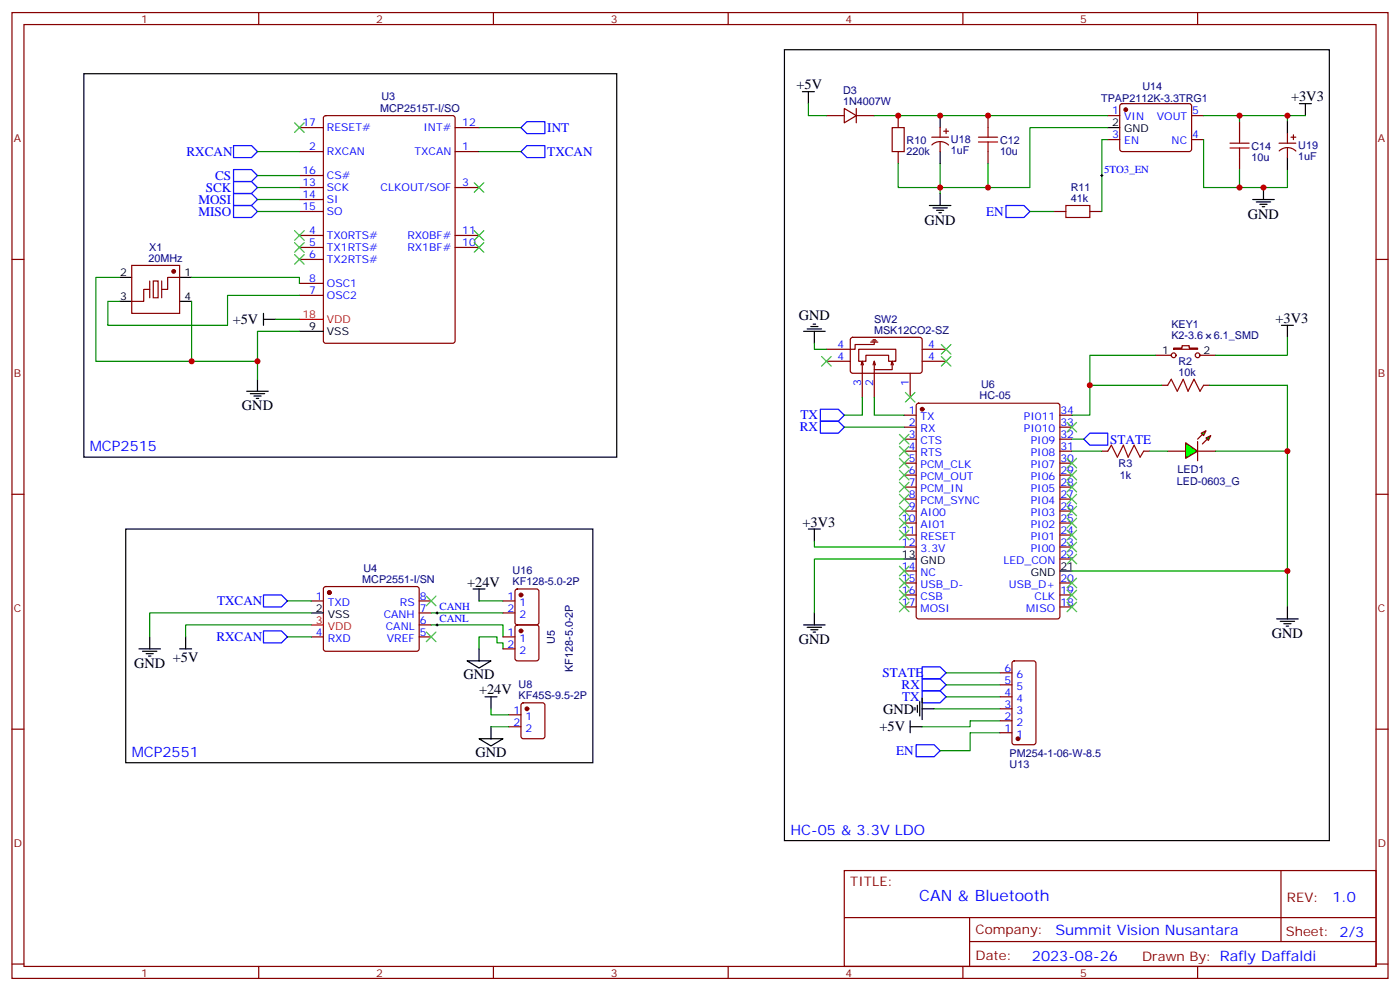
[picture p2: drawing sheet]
<svg xmlns="http://www.w3.org/2000/svg" width="412mm" height="292mm" viewBox="0 0 412 292" stroke-linecap="round" stroke-linejoin="round" font-family="sans-serif">
<g fill="none" stroke="#870000" stroke-width=".35">
<path d="M3.5 3.7h405.4v284.3h-405.4zM7.1 7.2h398.2v277.3h-398.2zM76.2 3.7v3.5M145.3 3.7v3.5M214.5 3.7v3.5M283.6 3.7v3.5M352.8 3.7v3.5M88.2 37.6h7M95.5 34.2l.5-.2h37.3l.7 .5 .1 65.9-.5 .6-37.6 .1-.7-.5-.1-65.9zM134.1 37.6h7M88.2 44.6h7M88.2 55.2h7"/>
<path d="M88.2 58.7h7M88.2 51.7h7M134.1 44.6h7M134.1 55.2h7M3.5 76.4h3.6M38.8 78.1h14.1v14.2h-14.1zM88.2 76.4h7M88.2 69.3h7M88.2 72.8h7M88.2 62.3h7M134.1 69.3h7M134.1 72.8h7"/>
<path d="M405.3 76.4h3.6M44.1 85.2h-1.8v3.5h-3.5M45.2 82.7h1.4v5h-1.4zM52.9 81.7h-3.5v3.5h-1.8M88.2 87h7M88.2 83.4h7M270.1 118.9l.5-.2h40.9l.7 .4v62.4l-.5 .7h-41.1l-.7-.5v-62.3zM340.4 104.6h4.6M342.2 113.4h1.8M345.7 102.5h2.5v-.7h2.1v.7h2.5v.3h-7.1zM353.5 104.6h4.6M354.5 113.4h1.8"/>
<path d="M266.3 122.2h3.6M266.3 125.8h3.6M266.3 129.3h3.6M266.3 132.8h3.6M266.3 136.3h3.6M266.3 139.9h3.6M312.2 122.2h3.5M312.2 125.8h3.5M312.2 129.3h3.5M312.2 132.8h3.5M312.2 136.3h3.5M312.2 139.9h3.5"/>
<path d="M344 132.8h5.2M352.8 132.8h5.3M3.5 145.5h3.6M266.3 143.4h3.6M266.3 146.9h3.6M266.3 150.5h3.6M266.3 154h3.6M266.3 157.5h3.6M312.2 143.4h3.5M312.2 146.9h3.5M312.2 150.5h3.5M312.2 154h3.5"/>
<path d="M312.2 157.5h3.5M405.3 145.5h3.6M91.7 176.9h3.5M95.5 172.9l.5-.2h27l.5 .7-.1 17.9-.6 .4h-27.1l-.5-.7v-17.6zM123.5 176.9h3.5M266.3 161h3.6M266.3 168.1h3.6M266.3 171.6h3.6M266.3 175.2h3.6M266.3 178.7h3.6M312.2 161h3.5M312.2 171.6h3.5"/>
<path d="M312.2 175.2h3.5M312.2 178.7h3.5M312.2 164.6h3.5M91.7 187.5h3.5M123.5 187.5h3.5M123.5 184h3.5M123.5 180.4h3.5M3.5 214.7h3.6M405.3 214.7h3.6M248.7 256.3h156.6v28.2h-156.6zM377.3 256.3v20.9M248.7 270.1h156.5"/>
<path d="M285.6 277.2h119.6M285.6 270.1v14.2M3.5 283.8h3.6M76.2 284.5v3.5M145.3 284.5v3.5M214.5 284.5v3.5M283.6 284.5v3.5M352.8 284.5v3.5M405.3 283.8h3.6"/>
<circle cx="345.7" cy="104.6" r=".71"/>
<circle cx="352.8" cy="104.6" r=".71"/>
</g>
<g fill="none" stroke="#000" stroke-width=".35">
<path d="M35.3 81.7h3.5M35.3 88.7h3.5M52.9 81.7h3.5M52.9 88.7h3.5M77.6 94h3.5M77.6 92.3v3.5M88.2 97.5h7M377.5 95.8h3.5M379.2 95.8v3.5M72.7 115.2h6.3M73.7 115.9h4.3M74.8 116.6h2.1"/>
<path d="M75.5 117.3h.7M75.8 111.7v3.5M139.3 173.4h3.6M141.1 173.4v3.5M266.3 164.6h3.6M312.2 168.1h3.5M40.9 191h6.4M42 191.7h4.2M43 192.4h2.2M43.7 193.1h.7M44.1 187.5v3.5M52.9 191h3.5"/>
<path d="M54.7 187.5v3.5M91.7 180.4h3.5"/>
</g>
<path d="M88.2 94h7M91.7 184h3.5" fill="none" stroke="#f00" stroke-width=".35"/>
<g fill="#870000" stroke="#870000" stroke-width=".35">
<circle cx="97" cy="174.4" r=".53"/>
<circle cx="51.2" cy="79.9" r=".53"/>
<circle cx="271.6" cy="120.5" r=".53"/>
</g>
<path d="M155.2 35.8h5.3v3.5h-5.3l-1.7-1.7zM68.8 42.9h5.3l1.7 1.7-1.7 1.8h-5.3zM68.8 57h5.3l1.7 1.7-1.7 1.8h-5.3zM68.8 53.4h5.3l1.7 1.8-1.7 1.8h-5.3zM68.8 49.9h5.3l1.7 1.8-1.7 1.7h-5.3zM153.5 44.6l1.7-1.7h5.3v3.5h-5.3zM68.8 60.5h5.3l1.7 1.8-1.7 1.7h-5.3zM241.7 120.5h5.2l1.8 1.7-1.8 1.8h-5.2zM241.7 124h5.2l1.8 1.8-1.8 1.7h-5.2zM77.6 175.2h5.3l1.8 1.7-1.8 1.8h-5.3zM77.6 185.7h5.3l1.8 1.8-1.8 1.8h-5.3z" fill="none" stroke="#00f" stroke-width=".35"/>
<g fill="none" stroke="#008700" stroke-width=".35">
<path d="M141.1 37.6h12.4M75.8 44.6h12.4M75.8 58.7h12.4M75.8 55.2h12.4M75.8 51.7h12.4M141.1 44.6h12.4M75.8 62.3h12.4M35.3 81.7h-7.1v24.7h28.2M56.4 81.7h31.8v1.7M56.4 88.7v17.7h19.4M81.1 94h7.1M88.2 97.5h-12.4v14.2"/>
<path d="M88.2 87h-21.2v8.8h-35.3v-7.1h3.6M379.2 99.3v5.3h-21.1M342.2 113.4h-21.2v8.8h-5.3M356.3 113.4h22.9v65.3M248.7 125.8h17.6M84.7 176.9h7M141.1 176.9h7.1M84.7 187.5h7M91.7 184h-37v3.5M91.7 180.4h-47.6v7.1M127 184h21.2v3.5M127 180.4h21.2"/>
<path d="M141.1 191v-3.5h5.3v1.8h1.8v1.7"/>
</g>
<path d="M44.1 82.7v5M47.6 82.7v5" fill="none" stroke="#871200" stroke-width=".35"/>
<path d="M344 113.4l1-1.7 1.8 3.5 1.7-3.5 1.5 3.5 1.7-3.5 1.8 3.5 1-1.8" fill="none" stroke="#a10000" stroke-width=".35"/>
<g fill="#0f0" stroke="#870000" stroke-width=".35">
<path d="M355.2 128.9l1.5-.7-.7 1.4z"/>
<path d="M353.8 127.5l1.4-.7-.7 1.4z"/>
</g>
<g fill="#870000" stroke="#870000" stroke-width=".35">
<path d="M354.2 130.7l1.4-1.4z"/>
<path d="M352.8 129.3l1.4-1.4z"/>
</g>
<path d="M352.8 130v5.6z" fill="#f00" stroke="#870000" stroke-width=".35"/>
<path d="M349.2 130.4l3.6 2.4-3.6 2.1z" fill="#0f0" stroke="#870000" stroke-width=".35"/>
<g fill="none" stroke="#000" stroke-width=".35">
<path d="M231.1 14.6h160.5v232.9h-160.5zM24.7 21.7h157v112.9h-157zM236.4 27h3.5M238.1 27v3.5M276.9 34v3.6M326.3 37.6h3.5M379.2 35.8v3.5M382.8 30.5h3.5M384.5 30.5v3.5M276.9 44.6v3.6M276.9 57v3.5M369 58.7h6.4"/>
<path d="M370.1 59.4h4.2M372.2 55.2v3.5M379.2 46.4v3.5M273.8 60.5h6.3M274.8 61.2h4.2M275.9 61.9h2.1M276.6 62.6h.7M371.1 60.1h2.1M371.8 60.9h.7M236.7 97.5h6.4M237.8 96.8h4.2M238.8 96.1h2.1"/>
<path d="M239.5 95.4h.7M239.9 97.5v3.6M37 155.8h137.6v68.7h-137.6zM238.1 155.8h3.6M239.9 155.8v3.5M379.2 178.7v3.5M137.6 194.6h7l-3.5 2.1zM141.1 191v3.6M236.7 184h6.4M237.8 184.7h4.2M238.8 185.4h2.1M239.5 186.1h.7"/>
<path d="M239.9 180.4v3.6M376.1 182.2h6.3M377.1 182.9h4.3M378.2 183.6h2.1M378.9 184.3h.7M141.1 217.5h7.1l-3.6 2.1zM142.9 205.1h3.5M144.6 205.1v3.6M144.6 214v3.5M268.1 214h3.5M268.1 212.2v3.5M269.5 208.3v.7"/>
<path d="M270.2 207.6v2.1M270.9 206.6v4.2M271.6 208.7h3.6M271.6 205.5v6.3"/>
</g>
<g fill="none" stroke="#008700" stroke-width=".35">
<path d="M238.1 30.5v3.5h5.3M257.5 34h68.8M326.3 37.6h-22.9v17.6h-12.4M354.5 34h30M365.1 34v1.8M379.2 34v1.8M264.6 48.2v7h26.4v-7M276.9 48.2v8.8M326.3 41.1h-1.7v21.2M354.5 41.1v14.1h10.6M365.1 49.9v5.3h14.1v-5.3M303.4 62.3h7"/>
<path d="M239.9 101.1v1.7h3.5M254 116.9v5.3h-5.3M257.5 116.9v5.3h8.8M340.4 104.6h-19.4v8.8M315.7 132.8h8.9M315.7 129.3h3.6M338.7 132.8h5.3M358.1 132.8h21.1M239.9 159.3v1.7h26.4M266.3 164.6h-26.4v15.8M315.7 168.1h63.5M278.7 198.1h15.9"/>
<path d="M144.6 208.7v1.7h5.3M144.6 214h5.3M275.2 208.7h19.4M278.7 201.6h15.9M278.7 205.1h15.9M294.6 212.2h-8.8v1.8h-14.2M294.6 215.7h-8.8v5.3h-8.9"/>
</g>
<path d="M262.8 37.6h3.5v7h-3.5zM291 37.6v2.8M365.1 39.3v2.9M288.2 41.8h5.7M288.2 40.4h5.7M291 41.8v2.8M362.3 43.6h5.6M362.3 42.2h5.6M365.1 43.6v2.8M314 60.5h7v3.5h-7zM326.3 132.8l1.1-1.7 1.7 3.5 1.8-3.5 1.4 3.5 1.8-3.5 1.7 3.5 1.1-1.8" fill="none" stroke="#a10000" stroke-width=".35"/>
<g fill="none" stroke="#870000" stroke-width=".35">
<path d="M243.4 34h5.3M248.7 31.9l3.5 2.1-3.5 2.2zM252.2 34h5.3M252.2 31.9v4.3M264.6 34v3.6M276.9 37.6v2.8M278 38.6h1.4M278.7 37.9v1.4M291 34v3.6M326.3 34h3.5M330.1 30.7l.5-.2 20 .1 .4 .6-.1 13-.6 .4h-20l-.5-.7v-12.7zM351 34h3.5"/>
<path d="M365.1 35.8v3.5M379.2 39.3v2.9M381 39.7v1.4M264.6 44.6v3.6M274.5 40.4h4.9M274.5 42.7a3.5 3.5 0 0 1 4.9 0M276.9 41.8v2.8M291 44.6v3.6M326.3 41.1h3.5M351 41.1h3.5M365.1 46.4v3.5M376.8 42.2h4.9"/>
<path d="M376.8 44.4a3.5 3.5 0 0 1 4.9 .1M379.2 43.6v2.8M380.3 40.4h1.4M310.4 62.3h3.6M321 62.3h3.6M250.7 99.5l.5-.2 20 .1 .4 .6v9.5l-.7 .4-20-.1-.4-.6v-9.2zM243.4 106.4h7.1M252.9 102.8h11v3.6h-2.1v-1.8h-6.7v1.8h-2.2zM253.6 107.4l.4-1v10.5M254 106.4l.4 1M256.5 100.7h2.1M256.8 100.4h1.4"/>
<path d="M257.2 100h.7M257.5 100.7v.7h-5.6v1.4h-8.5M257.5 106.4v10.5M257.5 106.4l-.3 1M257.5 106.4l.4 1M262.5 107.4l.3-1v2.4h-5.3M262.8 106.4l.4 1M268.1 109.9v7M271.6 106.4h7.1M271.6 102.8h7.1M324.6 132.8h1.7M336.9 132.8h1.8"/>
<path d="M148.2 176.9h3.5M151.9 173.6l.5-.2h5.6l.7 .4v9.5l-.4 .6-5.9 .1-.7-.5v-9.4zM148.2 180.4h3.5M148.2 187.5h3.5M148.2 191h3.5M151.9 184.2l.5-.2h5.6l.7 .4v9.5l-.4 .6-5.9 .1-.7-.5v-9.4zM294.6 198.1h3.5M298.3 194.8l.5-.2h5.6l.7 .4 .1 23.5-.5 .7-5.9 .1-.6-.5-.1-23.5zM149.9 210.4h3.6M149.9 214h3.6M153.7 207.1l.5-.2h5.6l.7 .4v9.5l-.4 .6-5.9 .1-.7-.5v-9.4zM294.6 215.7h3.5"/>
<path d="M294.6 212.2h3.5M294.6 208.7h3.5M294.6 205.1h3.5M294.6 201.6h3.5"/>
</g>
<path d="M296.3 60.5h5.3l1.8 1.8-1.8 1.7h-5.3zM319.3 129.3l1.7-1.8h5.3v3.6h-5.3zM271.6 196.3h5.3l1.8 1.8-1.8 1.7h-5.3zM271.6 199.8h5.3l1.8 1.8-1.8 1.8h-5.3zM269.9 219.3h5.3l1.7 1.7-1.7 1.8h-5.3zM271.6 203.4h5.3l1.8 1.7-1.8 1.8h-5.3z" fill="none" stroke="#00f" stroke-width=".35"/>
<g fill="none" stroke="#3c3" stroke-width=".35">
<path d="M86.8 36.2l2.8 2.8M89.6 36.2l-2.8 2.8M139.7 53.8l2.8 2.8M142.5 53.8l-2.8 2.8M86.8 67.9l2.8 2.8M86.8 71.4l2.8 2.9M86.8 75l2.8 2.8M89.6 67.9l-2.8 2.8M89.6 71.4l-2.8 2.9M89.6 75l-2.8 2.8M139.7 67.9l2.8 2.8M139.7 71.4l2.8 2.9"/>
<path d="M142.5 67.9l-2.8 2.8M142.5 71.4l-2.8 2.9M242 105l2.8 2.8M244.8 105l-2.8 2.8M266.7 115.5l2.8 2.9M269.5 115.5l-2.8 2.9M277.3 101.4l2.8 2.8M277.3 105l2.8 2.8M280.1 101.4l-2.8 2.8M280.1 105l-2.8 2.8M264.9 127.9l2.9 2.8M264.9 131.4l2.9 2.8"/>
<path d="M264.9 134.9l2.9 2.9M264.9 138.5l2.9 2.8M267.8 127.9l-2.9 2.8M267.8 131.4l-2.9 2.8M267.8 134.9l-2.9 2.9M267.8 138.5l-2.9 2.8M314.3 124.4l2.8 2.8M314.3 134.9l2.8 2.9M314.3 138.5l2.8 2.8M317.1 124.4l-2.8 2.8M317.1 134.9l-2.8 2.9M317.1 138.5l-2.8 2.8"/>
<path d="M264.9 142l2.9 2.8M264.9 145.5l2.9 2.8M264.9 149l2.9 2.9M264.9 152.6l2.9 2.8M264.9 156.1l2.9 2.8M267.8 142l-2.9 2.8M267.8 145.5l-2.9 2.8M267.8 149l-2.9 2.9M267.8 152.6l-2.9 2.8M267.8 156.1l-2.9 2.8M314.3 142l2.8 2.8M314.3 145.5l2.8 2.8"/>
<path d="M314.3 149l2.8 2.9M314.3 152.6l2.8 2.8M314.3 156.1l2.8 2.8M314.3 159.6l2.8 2.9M317.1 142l-2.8 2.8M317.1 145.5l-2.8 2.8M317.1 149l-2.8 2.9M317.1 152.6l-2.8 2.8M317.1 156.1l-2.8 2.8M317.1 159.6l-2.8 2.9M125.6 175.5l2.8 2.8M128.4 175.5l-2.8 2.8"/>
<path d="M264.9 166.7l2.9 2.8M264.9 170.2l2.9 2.8M264.9 173.7l2.9 2.9M264.9 177.3l2.9 2.8M267.8 166.7l-2.9 2.8M267.8 170.2l-2.9 2.8M267.8 173.7l-2.9 2.9M267.8 177.3l-2.9 2.8M314.3 163.2l2.8 2.8M314.3 170.2l2.8 2.8M314.3 173.7l2.8 2.9M314.3 177.3l2.8 2.8"/>
<path d="M317.1 163.2l-2.8 2.8M317.1 170.2l-2.8 2.8M317.1 173.7l-2.8 2.9M317.1 177.3l-2.8 2.8M125.6 186.1l2.8 2.8M128.4 186.1l-2.8 2.8"/>
</g>
<g fill="#870000" stroke="#870000" stroke-width=".35">
<circle cx="299.9" cy="217.5" r=".53"/>
<circle cx="331.6" cy="32.3" r=".53"/>
<circle cx="155.2" cy="208.7" r=".53"/>
<circle cx="153.5" cy="175.2" r=".53"/>
<circle cx="153.5" cy="185.7" r=".53"/>
</g>
<path d="M324.2 51.7h.7M324.6 51.3v.7M128.4 180.4h.7M128.4 184h.7M128.8 180.1v.7M128.8 183.6v.7" fill="none" stroke="#000" stroke-width=".29"/>
<g fill="#c00">
<circle cx="56.4" cy="106.4" r=".88"/>
<circle cx="75.8" cy="106.4" r=".88"/>
<circle cx="379.2" cy="132.8" r=".88"/>
<circle cx="321" cy="113.4" r=".88"/>
<circle cx="379.2" cy="168.1" r=".88"/>
<circle cx="264.6" cy="34" r=".88"/>
<circle cx="291" cy="34" r=".88"/>
<circle cx="276.9" cy="55.2" r=".88"/>
<circle cx="291" cy="55.2" r=".88"/>
<circle cx="365.1" cy="34" r=".88"/>
<circle cx="379.2" cy="34" r=".88"/>
<circle cx="372.2" cy="55.2" r=".88"/>
<circle cx="365.1" cy="55.2" r=".88"/>
<circle cx="276.9" cy="34" r=".88"/>
</g>
<text font-size="4.6" fill="#00f" x="270.8" y="265.3">CAN &amp; Bluetooth</text>
<g font-size="4.2">
<text x="234.6" y="26.3">+5V</text>
<text x="380.3" y="29.8">+3V3</text>
<text x="367.6" y="64.4">GND</text>
<text x="272.3" y="66.1">GND</text>
<text x="68.5" y="95.4">+5V</text>
<text x="235.3" y="94.3">GND</text>
<text x="375.7" y="95.1">+3V3</text>
<text x="71.3" y="120.8">GND</text>
<text x="236.4" y="155">+3V3</text>
<text x="137.6" y="172.7">+24V</text>
<text x="235.3" y="189.6">GND</text>
<text x="374.6" y="187.9">GND</text>
<text x="39.5" y="196.7">GND</text>
<text x="50.9" y="194.9">+5V</text>
<text x="136.5" y="199.8">GND</text>
<text x="141.1" y="204.4">+24V</text>
<text x="259" y="215.3">+5V</text>
<text x="260.2" y="210.1">GND</text>
<text x="140.1" y="222.8">GND</text>
</g>
<g font-size="4.2" fill="#00f">
<text x="26.5" y="132.8">MCP2515</text>
<text x="38.8" y="222.8">MCP2551</text>
<text x="232.8" y="245.7">HC-05 &amp; 3.3V LDO</text>
<text x="392.5" y="265.6">1.0</text>
<text x="310.9" y="275.1">Summit Vision Nusantara</text>
<text x="304" y="282.9">2023-08-26</text>
</g>
<g font-size="3.9" fill="#00f">
<text x="161.2" y="38.9">INT</text>
<text x="54.9" y="45.8">RXCAN</text>
<text x="161.2" y="45.9">TXCAN</text>
<text x="63.4" y="52.9">CS</text>
<text x="58.4" y="60">MOSI</text>
<text x="60.6" y="56.5">SCK</text>
<text x="58.4" y="63.5">MISO</text>
<text x="290.5" y="63.5">EN</text>
<text x="235.8" y="123.5">TX</text>
<text x="235.6" y="127">RX</text>
<text x="327" y="130.7">STATE</text>
<text x="63.9" y="178.1">TXCAN</text>
<text x="63.7" y="188.7">RXCAN</text>
<text x="259.9" y="199.2">STATE</text>
<text x="265.6" y="202.9">RX</text>
<text x="265.8" y="206.4">TX</text>
<text x="264" y="222.2">EN</text>
</g>
<g font-size="3.9" fill="#800">
<text x="250.5" y="260.9">TITLE:</text>
<text x="379.1" y="265.6">REV:</text>
<text x="287.4" y="275.1">Company:</text>
<text x="378.7" y="275.7">Sheet: 2/3</text>
<text x="287.4" y="282.8">Date:</text>
<text x="336.4" y="282.8">Drawn By: Rafly Daffaldi</text>
</g>
<g font-size="3.2" fill="#800">
<text x="41.6" y="6.7">1</text>
<text x="110.8" y="6.7">2</text>
<text x="179.9" y="6.7">3</text>
<text x="249.1" y="6.7">4</text>
<text x="318.2" y="6.7">5</text>
<text x="4.1" y="41.8">A</text>
<text x="405.9" y="41.8">A</text>
<text x="4.1" y="110.9">B</text>
<text x="405.9" y="110.9">B</text>
<text x="4.1" y="180.1">C</text>
<text x="405.9" y="180.1">C</text>
<text x="4.1" y="249.2">D</text>
<text x="405.9" y="249.2">D</text>
<text x="41.6" y="287.5">1</text>
<text x="110.8" y="287.5">2</text>
<text x="179.9" y="287.5">3</text>
<text x="249.1" y="287.5">4</text>
<text x="318.2" y="287.5">5</text>
</g>
<g font-size="3.2" fill="#000080">
<text x="112.4" y="29.6">U3</text>
<text x="248.4" y="27.6">D3</text>
<text x="324.4" y="29.9">TPAP2112K-3.3TRG1</text>
<text x="336.6" y="26.4">U14</text>
<text x="112" y="32.9">MCP2515T-I/SO</text>
<text x="248.4" y="30.9">1N4007W</text>
<text x="267.1" y="45.5">220k</text>
<text x="267.1" y="42.3">R10</text>
<text x="280.1" y="45.4">1uF</text>
<text x="280.1" y="42.2">U18</text>
<text x="294.6" y="45.5">10u</text>
<text x="294.6" y="42.3">C12</text>
<text x="368.7" y="47.3">10u</text>
<text x="368.7" y="44.1">C14</text>
<text x="382.4" y="47.2">1uF</text>
<text x="382.4" y="44">U19</text>
<text x="315.4" y="59.4">41k</text>
<text x="315.4" y="56.3">R11</text>
<text x="43.7" y="77.1">20MHz</text>
<text x="44" y="73.9">X1</text>
<text x="257.5" y="95.1">SW2</text>
<text x="257.5" y="98.2">MSK12CO2-SZ</text>
<text x="345" y="99.8">K2-3.6</text>
<text x="345" y="96.7">KEY1</text>
<text x="357.6" y="99.8">6.1_SMD</text>
<text x="347.1" y="107.4">R2</text>
<text x="347.1" y="110.6">10k</text>
<text x="288.6" y="117.5">HC-05</text>
<text x="289" y="114.2">U6</text>
<text x="329.5" y="137.5">R3</text>
<text x="329.9" y="141.1">1k</text>
<text x="346.7" y="142.8">LED-0603_G</text>
<text x="346.9" y="139.3">LED1</text>
<text x="106.7" y="171.6">MCP2551-I/SN</text>
<text x="107.1" y="168.5">U4</text>
<text x="151" y="172.2">KF128-5.0-2P</text>
<text x="151" y="169">U16</text>
<text x="163.4" y="189.6" transform="rotate(-90 163.4 189.6)">U5</text>
<text x="168.7" y="197.7" transform="rotate(-90 168.7 197.7)">KF128-5.0-2P</text>
<text x="152.8" y="202.7">U8</text>
<text x="152.8" y="205.8">KF45S-9.5-2P</text>
<text x="297.4" y="222.9">PM254-1-06-W-8.5</text>
<text x="297.4" y="226.1">U13</text>
</g>
<g font-size="3.2" fill="#00f">
<text x="327.7" y="33.7">1</text>
<text x="331.2" y="35.5">VIN</text>
<text x="340.8" y="35.5">VOUT</text>
<text x="351.2" y="33.7">5</text>
<text x="89.1" y="37.2">17</text>
<text x="96.3" y="38.6">RESET#</text>
<text x="124.7" y="38.6">INT#</text>
<text x="136.2" y="37.2">12</text>
<text x="327.7" y="40.7">3</text>
<text x="351.2" y="40.7">4</text>
<text x="91.1" y="44.3">2</text>
<text x="96.3" y="45.7">RXCAN</text>
<text x="122.1" y="45.7">TXCAN</text>
<text x="136.2" y="44.3">1</text>
<text x="331.2" y="42.5">EN</text>
<text x="345.1" y="42.5">NC</text>
<text x="89.1" y="51.3">16</text>
<text x="96.3" y="52.7">CS#</text>
<text x="325.3" y="50.8">5TO3_EN</text>
<text x="89.1" y="54.9">13</text>
<text x="89.1" y="58.4">14</text>
<text x="96.3" y="56.3">SCK</text>
<text x="96.3" y="59.8">SI</text>
<text x="112.1" y="56.3">CLKOUT/SOF</text>
<text x="136.2" y="54.9">3</text>
<text x="89.1" y="61.9">15</text>
<text x="96.3" y="63.3">SO</text>
<text x="91.1" y="69">4</text>
<text x="96.3" y="70.4">TX0RTS#</text>
<text x="120" y="70.4">RX0BF#</text>
<text x="136.2" y="69">11</text>
<text x="91.1" y="72.5">5</text>
<text x="91.1" y="76">6</text>
<text x="96.3" y="73.9">TX1RTS#</text>
<text x="96.3" y="77.4">TX2RTS#</text>
<text x="120" y="73.9">RX1BF#</text>
<text x="136.2" y="72.5">10</text>
<text x="91.1" y="83.1">8</text>
<text x="91.1" y="86.6">7</text>
<text x="96.3" y="88">OSC2</text>
<text x="96.3" y="84.5">OSC1</text>
<text x="246.7" y="106">4</text>
<text x="246.7" y="102.5">4</text>
<text x="273.4" y="106">4</text>
<text x="273.4" y="102.5">4</text>
<text x="253.6" y="113.7" transform="rotate(-90 253.6 113.7)">3</text>
<text x="257.2" y="113.7" transform="rotate(-90 257.2 113.7)">2</text>
<text x="267.8" y="113.7" transform="rotate(-90 267.8 113.7)">1</text>
<text x="267.7" y="121.9">1</text>
<text x="267.7" y="125.4">2</text>
<text x="271.2" y="123.6">TX</text>
<text x="301.6" y="123.6">PI011</text>
<text x="312.4" y="125.4">33</text>
<text x="312.4" y="121.9">34</text>
<text x="267.7" y="128.9">3</text>
<text x="271.2" y="127.2">RX</text>
<text x="271.2" y="130.7">CTS</text>
<text x="301.6" y="127.2">PI010</text>
<text x="303.6" y="130.7">PI09</text>
<text x="312.4" y="128.9">32</text>
<text x="267.7" y="132.5">4</text>
<text x="267.7" y="136">5</text>
<text x="271.2" y="134.2">RTS</text>
<text x="271.2" y="137.8">PCM_CLK</text>
<text x="303.6" y="137.8">PI07</text>
<text x="303.6" y="134.2">PI08</text>
<text x="312.4" y="136">30</text>
<text x="312.4" y="132.5">31</text>
<text x="267.7" y="139.5">6</text>
<text x="267.7" y="143.1">7</text>
<text x="271.2" y="141.3">PCM_OUT</text>
<text x="303.6" y="141.3">PI06</text>
<text x="312.4" y="143.1">28</text>
<text x="312.4" y="139.5">29</text>
<text x="267.7" y="146.6">8</text>
<text x="271.2" y="144.8">PCM_IN</text>
<text x="271.2" y="148.3">PCM_SYNC</text>
<text x="303.6" y="148.3">PI04</text>
<text x="303.6" y="144.8">PI05</text>
<text x="312.4" y="146.6">27</text>
<text x="265.7" y="153.6">10</text>
<text x="267.7" y="150.1">9</text>
<text x="271.2" y="151.9">AI00</text>
<text x="271.2" y="155.4">AI01</text>
<text x="303.6" y="155.4">PI02</text>
<text x="303.6" y="151.9">PI03</text>
<text x="312.4" y="153.6">25</text>
<text x="312.4" y="150.1">26</text>
<text x="265.7" y="157.2">11</text>
<text x="265.7" y="160.7">12</text>
<text x="271.2" y="158.9">RESET</text>
<text x="303.6" y="158.9">PI01</text>
<text x="312.4" y="160.7">23</text>
<text x="312.4" y="157.2">24</text>
<text x="265.7" y="167.7">14</text>
<text x="271.2" y="162.5">3.3V</text>
<text x="295.6" y="166">LED_CON</text>
<text x="303.6" y="162.5">PI00</text>
<text x="312.4" y="164.2">22</text>
<text x="265.7" y="171.3">15</text>
<text x="271.2" y="169.5">NC</text>
<text x="271.2" y="173">USB_D-</text>
<text x="297.2" y="173">USB_D+</text>
<text x="312.4" y="171.3">20</text>
<text x="93.1" y="176.6">1</text>
<text x="96.6" y="178.3">TXD</text>
<text x="117.8" y="178.3">RS</text>
<text x="123.6" y="176.6">8</text>
<text x="129.5" y="179.6">CANH</text>
<text x="149.5" y="176.6">1</text>
<text x="153" y="178.3">1</text>
<text x="265.7" y="174.8">16</text>
<text x="265.7" y="178.3">17</text>
<text x="271.2" y="176.6">CSB</text>
<text x="304.7" y="176.6">CLK</text>
<text x="312.4" y="178.3">18</text>
<text x="312.4" y="174.8">19</text>
<text x="113" y="181.9">CANH</text>
<text x="113.6" y="185.4">CANL</text>
<text x="123.6" y="183.6">6</text>
<text x="123.6" y="180.1">7</text>
<text x="129.5" y="183.1">CANL</text>
<text x="149.5" y="180.1">2</text>
<text x="153" y="181.9">2</text>
<text x="271.2" y="180.1">MOSI</text>
<text x="302.2" y="180.1">MISO</text>
<text x="93.1" y="187.1">4</text>
<text x="96.6" y="188.9">RXD</text>
<text x="114" y="188.9">VREF</text>
<text x="123.6" y="187.1">5</text>
<text x="149.5" y="187.1">1</text>
<text x="149.5" y="190.7">2</text>
<text x="153" y="188.9">1</text>
<text x="153" y="192.4">2</text>
<text x="295.9" y="197.7">6</text>
<text x="295.9" y="201.3">5</text>
<text x="299.4" y="203">5</text>
<text x="299.4" y="199.5">6</text>
<text x="295.9" y="208.3">3</text>
<text x="295.9" y="204.8">4</text>
<text x="299.4" y="206.6">4</text>
<text x="151.3" y="210.1">1</text>
<text x="151.3" y="213.6">2</text>
<text x="154.8" y="211.8">1</text>
<text x="154.8" y="215.4">2</text>
<text x="295.9" y="215.4">1</text>
<text x="295.9" y="211.8">2</text>
<text x="299.4" y="213.6">2</text>
<text x="299.4" y="210.1">3</text>
<text x="299.4" y="217.1">1</text>
</g>
<g font-size="3.2">
<text x="327.7" y="37.2">2</text>
<text x="331.2" y="39">GND</text>
<text x="35.4" y="81.3">2</text>
<text x="54.3" y="81.3">1</text>
<text x="35.4" y="88.4">3</text>
<text x="54.3" y="88.4">4</text>
<text x="91.1" y="97.2">9</text>
<text x="96.3" y="98.6">VSS</text>
<text x="342.3" y="104.2">1</text>
<text x="354.5" y="104.2">2</text>
<text x="265.7" y="164.2">13</text>
<text x="271.2" y="166">GND</text>
<text x="312.4" y="167.7">21</text>
<text x="303.6" y="169.5">GND</text>
<text x="93.1" y="180.1">2</text>
<text x="96.6" y="181.9">VSS</text>
</g>
<g font-size="3.2" fill="#f00">
<text x="89.1" y="93.7">18</text>
<text x="96.3" y="95.1">VDD</text>
<text x="93.1" y="183.6">3</text>
<text x="96.6" y="185.4">VDD</text>
</g>
</svg>
